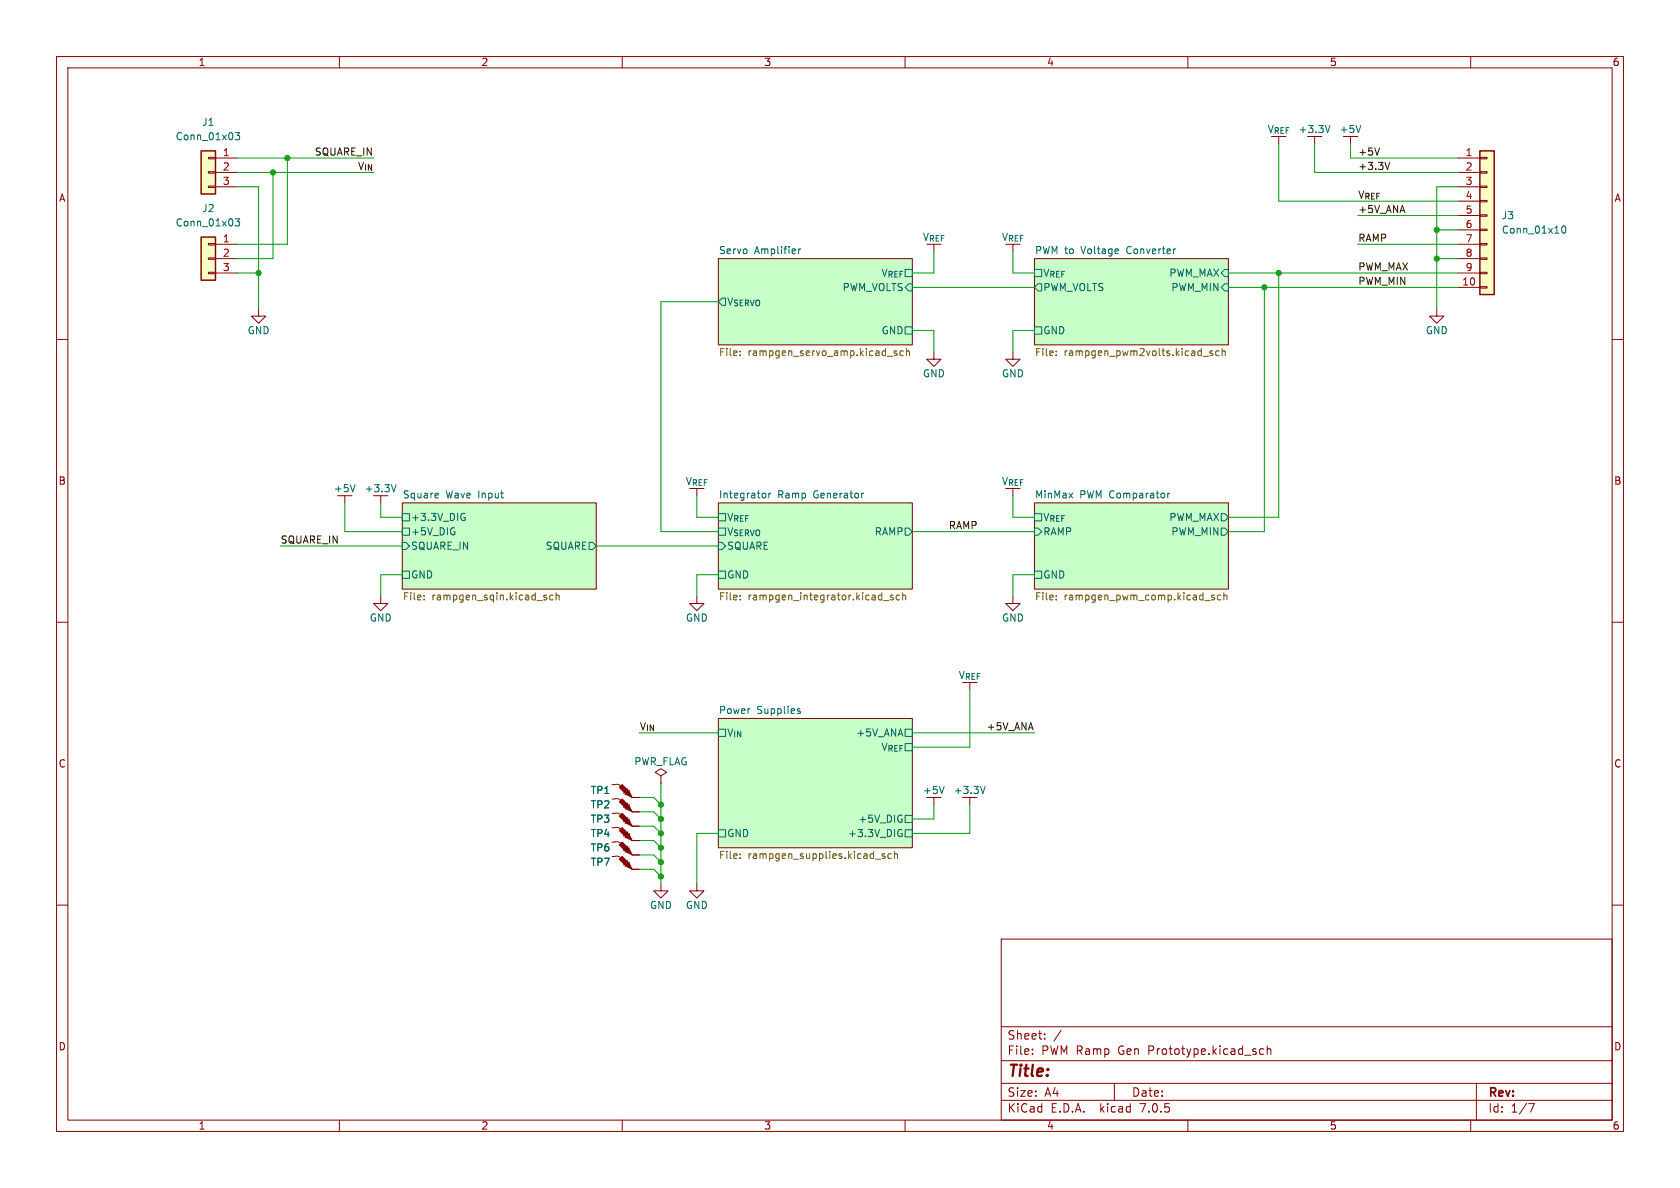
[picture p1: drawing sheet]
<svg xmlns="http://www.w3.org/2000/svg" width="297mm" height="210mm" viewBox="0 0 297 210" stroke-linecap="round" stroke-linejoin="round" font-family="sans-serif">
<path d="M0 0h297v210h-297z" fill="#fff" stroke="#fff" stroke-width=".18"/>
<g fill="none" stroke="#840000" stroke-width=".18">
<path d="M10 10h277v190h-277zM12 12h273v186h-273zM60 10v2M110 10v2M160 10v2M210 10v2M260 10v2M10 60h2M127 45.7h34.3v15.3h-34.3zM182.9 45.7h34.3v15.3h-34.3zM285 60h2M71.1 88.9h34.3v15.2h-34.3z"/>
<path d="M127 88.9h34.3v15.2h-34.3zM182.9 88.9h34.3v15.2h-34.3zM10 110h2M285 110h2M127 127h34.3v22.9h-34.3zM10 160h2M285 160h2M177 166h108v32h-108zM60 198v2M110 198v2M160 198v2M177 194.5h108"/>
<path d="M177 191.5h108M177 187.5h108M177 181.5h108M182.5 186.3v.1M182.5 185.5v.1M184.7 183.6v.1M184.7 182.8v.1M187.6 182.1l-1.3 2M197 191.5v3M210 198v2M223.4 185.5l-.4-.1-.3 .3v.4l.1 .2h.6M224 185.5l.2-.1 .4 .1 .1 .9"/>
<path d="M224 184.9v1.5M260 198v2M261 191.5v6.5M270.2 195.1h1l-.6 1.5"/>
</g>
<g fill="#c8ffc8" stroke="#c8ffc8" stroke-width=".18">
<path d="M127 88.9h34.3v15.2h-34.3z"/>
<path d="M127 127h34.3v22.9h-34.3z"/>
<path d="M71.1 88.9h34.3v15.2h-34.3z"/>
<path d="M127 45.7h34.3v15.3h-34.3z"/>
<path d="M182.9 88.9h34.3v15.2h-34.3z"/>
<path d="M182.9 45.7h34.3v15.3h-34.3z"/>
</g>
<g fill="none" stroke="#006464" stroke-width=".18">
<path d="M127.6 52.7h.7v1.3h-.7l-.6-.7zM141.2 44v.8M141.6 44l-.4 .2M160 57.8h1.3v1.3h-1.3zM160.7 50.2h.6v1.2h-.6l-.7-.6zM182.9 47.6h1.2v1.3h-1.2zM182.9 57.8h1.2v1.3h-1.2zM183.5 50.2h.6v1.2h-.6l-.6-.6zM197.6 44l.1 .3-.6 .1M197.7 44.8h-.1M207.8 44l-.2 .1M215.9 50.8l.6-.6h.7v1.2h-.7z"/>
<path d="M216.5 47.6h.7v1.3h-.7l-.6-.6zM71.1 90.8h1.3v1.3h-1.3zM71.1 93.3h1.3v1.3h-1.3zM71.1 95.9h.7l.6 .6-.6 .7h-.7zM77.3 87.2l.2 .3-.6 .1M77.4 88h-.1M80.2 94h.2v.5M81.7 90.8h.5M82 91.5h.2v.4l-.2 .1h-.3M104.1 95.9h.7l.6 .6-.6 .7h-.7zM127 95.9h.6l.7 .6-.7 .7h-.6zM127 93.3h1.3v1.3h-1.3z"/>
<path d="M127 90.8h1.3v1.3h-1.3zM135.1 87.2l.3 .2v.4l-.3 .2M135.9 87.2v.8M136.3 87.2l-.4 .2M152.7 87.2l-.4 .2M160 93.3h.7l.6 .7-.6 .6h-.7zM182.9 93.3h.6l.6 .7-.6 .6h-.6zM182.9 90.8h1.2v1.3h-1.2zM206.4 87.2v.8M206.8 87.2l-.4 .2M215.9 90.8h.6l.7 .6-.7 .7h-.6zM215.9 93.3h.6l.7 .7-.7 .6h-.6z"/>
<path d="M71.1 101h1.3v1.2h-1.3zM127 101h1.3v1.2h-1.3zM182.9 101h1.2v1.2h-1.2zM127 128.9h1.3v1.3h-1.3zM141 125.6l.4 .2 .1 .1-.2 .2h-.4M141 125.3h.4M160 128.9h1.3v1.3h-1.3zM127 146.7h1.3v1.3h-1.3zM159.1 146.6l.3 .1M159.2 147.4h.3v.4l-.4 .1M160 146.7h1.3v1.3h-1.3zM160 144.1h1.3v1.3h-1.3z"/>
</g>
<g fill="none" stroke="#725600" stroke-width=".18">
<path d="M130.8 62.1v.1M130.8 62.7v.2M156.9 63h.9M158.5 62.1l-.3-.1-.1 .2v.2l.4 .1v.3h-.4M159.7 62.1l-.4-.1-.2 .3 .1 .5h.5M160.2 62.1l.2-.1 .3 .1 .1 .8M160.2 61.6v1.3M186.7 62.1v.1M186.7 62.7v.2M212.7 63h.9M214.4 62.1l-.3-.1-.2 .2v.2l.5 .1v.3h-.5M215.5 62.1l-.3-.1-.3 .3 .1 .5h.5"/>
<path d="M216.1 62.1l.1-.1 .3 .1 .1 .8M216.1 61.6v1.3M75 105.9v.1M75 105.3v.1M96.3 105.6l.3 .1 .1 .2-.2 .1h-.2M96.3 105.2l.3 .1M97.8 105.3l-.4-.1-.2 .2 .1 .6h.5M98.3 105.3l.2-.1 .3 .1 .1 .7M98.3 104.8v1.2M130.8 105.9v.1M130.8 105.3v.1M156.2 106.2h1"/>
<path d="M157.9 105.3l-.3-.1-.2 .2 .1 .2 .4 .1v.3h-.5M159 105.3l-.3-.1-.3 .2 .1 .6h.5M159.6 105.3l.2-.1 .3 .1v.7M159.6 104.8v1.2M186.7 105.9v.1M186.7 105.3v.1M213 106.2h.9M214.7 105.3l-.3-.1-.2 .2v.2l.5 .1v.3h-.5M215.8 105.3l-.3-.1-.3 .2 .1 .6h.5M216.4 105.3l.1-.1 .3 .1 .1 .7M216.4 104.8v1.2M130.8 151v.1"/>
<path d="M130.8 151.6v.2M154.7 151.9h1M156.4 151l-.3-.1-.2 .2 .1 .2 .4 .1v.3h-.5M157.6 151l-.4-.1-.2 .3 .1 .5h.5M158.1 151l.2-.1 .3 .1 .1 .8M158.1 150.5v1.3"/>
</g>
<g fill="#840000">
<path d="M110.7 145.5l.6-.5 .5 1.1z"/>
<path d="M109.5 144.3l.5-.5 1.3 1.2-.6 .5z"/>
</g>
<path d="M111 144.5l-.8 .8M111.3 144.8l-.8 .7" fill="none" stroke="#480000" stroke-width=".18"/>
<path d="M108.2 143.8a1.83 1.83 0 0 1 1.5 .2M109.5 144.3l.5-.5 1.3 1.2-.6 .5zM110.7 145.5l.6-.5 .5 1.1zM111.8 146.1h1.2" fill="none" stroke="#840000" stroke-width=".18"/>
<g fill="#840000">
<path d="M110.7 140.5l.6-.5 .5 1z"/>
<path d="M109.5 139.2l.5-.5 1.3 1.3-.6 .5z"/>
</g>
<path d="M111 139.4l-.8 .8M111.3 139.7l-.8 .8" fill="none" stroke="#480000" stroke-width=".18"/>
<g fill="none" stroke="#840000" stroke-width=".18">
<path d="M45.7 54.6v1.3h-1.3l1.3 1.3 1.3-1.3h-1.3M165.1 43.2v1.3M179.1 43.2v1.3M165.1 62.2v1.3h-1.3l1.3 1.3 1.3-1.3h-1.3M179.1 62.2v1.3h1.2l-1.2 1.3-1.3-1.3h1.3M67.3 105.4v1.3h1.3l-1.3 1.3-1.3-1.3h1.3M123.2 105.4v1.3h1.3l-1.3 1.3-1.3-1.3h1.3M179.1 105.4v1.3h1.2l-1.2 1.3-1.3-1.3h1.3M108.2 138.7a1.83 1.83 0 0 1 1.5 .2M109.5 139.2l.5-.5 1.3 1.3-.6 .5zM116.8 137.2l1.1-.7-1.1-.6-1 .6 1 .7v1.2M116.8 138.4h.1"/>
<path d="M171.4 120.7v1.2M110.7 140.5l.6-.5 .5 1zM111.8 141h1.2M116.8 156.2v1.3h-1.2l1.2 1.3 1.3-1.3h-1.3M171.4 141v1.2"/>
</g>
<path d="M174.2 139l-.5 1.3" fill="none" stroke="#006464" stroke-width=".18"/>
<g fill="#840000">
<path d="M110.7 143l.6-.5 .5 1z"/>
<path d="M109.5 141.7l.5-.5 1.3 1.3-.6 .5z"/>
</g>
<path d="M111 142l-.8 .7M111.3 142.2l-.8 .8" fill="none" stroke="#480000" stroke-width=".18"/>
<path d="M108.2 141.2a1.83 1.83 0 0 1 1.5 .3M109.5 141.7l.5-.5 1.3 1.3-.6 .5zM110.7 143l.6-.5 .5 1zM111.8 143.5h1.2M123.2 156.2v1.3h1.3l-1.3 1.3-1.3-1.3h1.3" fill="none" stroke="#840000" stroke-width=".18"/>
<g fill="#840000">
<path d="M110.7 148.1l.6-.5 .5 1z"/>
<path d="M109.5 146.8l.5-.5 1.3 1.3-.6 .5z"/>
</g>
<path d="M111 147.1l-.8 .7M111.3 147.3l-.8 .8" fill="none" stroke="#480000" stroke-width=".18"/>
<path d="M108.2 146.3a1.83 1.83 0 0 1 1.5 .2v.1M109.5 146.8l.5-.5 1.3 1.3-.6 .5zM110.7 148.1l.6-.5 .5 1zM111.8 148.6h1.2" fill="none" stroke="#840000" stroke-width=".18"/>
<g fill="#840000">
<path d="M110.7 153.2l.6-.5 .5 1z"/>
<path d="M109.5 151.9l.5-.5 1.3 1.3-.6 .5z"/>
</g>
<path d="M111 152.1l-.8 .8M111.3 152.4l-.8 .8" fill="none" stroke="#480000" stroke-width=".18"/>
<path d="M108.2 151.4a1.83 1.83 0 0 1 1.5 .2M109.5 151.9l.5-.5 1.3 1.3-.6 .5zM110.7 153.2l.6-.5 .5 1zM111.8 153.7h1.2" fill="none" stroke="#840000" stroke-width=".18"/>
<g fill="#840000">
<path d="M110.7 150.6l.6-.5 .5 1z"/>
<path d="M109.5 149.4l.5-.6 1.3 1.3-.6 .5z"/>
</g>
<path d="M111 149.6l-.8 .8M111.3 149.9l-.8 .7" fill="none" stroke="#480000" stroke-width=".18"/>
<g fill="none" stroke="#840000" stroke-width=".18">
<path d="M36.8 32.9h1.3v.2h-1.3zM36.8 30.4h1.3v.2h-1.3zM36.8 27.8h1.3v.3h-1.3zM38.1 27.9h3.8M38.1 30.5h3.8M38.1 33h3.8M226.1 24.1v1.3M232.4 24.1v1.3M238.8 24.1v1.3M257.8 27.9h3.8M257.8 30.5h3.8M257.8 33h3.8"/>
<path d="M257.8 35.6h3.8M257.8 38.1h3.8M261.6 38h1.3v.2h-1.3zM261.6 35.4h1.3v.3h-1.3zM261.6 32.9h1.3v.2h-1.3zM261.6 30.4h1.3v.2h-1.3zM261.6 27.8h1.3v.3h-1.3zM36.8 48.1h1.3v.3h-1.3zM36.8 45.6h1.3v.2h-1.3zM36.8 43.1h1.3v.2h-1.3zM38.1 43.2h3.8M38.1 45.7h3.8"/>
<path d="M38.1 48.3h3.8M254 54.6v1.3h1.3l-1.3 1.3-1.3-1.3h1.3M257.8 43.2h3.8M257.8 45.7h3.8M257.8 48.3h3.8M257.8 50.8h3.8M257.8 40.6h3.8M261.6 50.7h1.3v.2h-1.3zM261.6 48.1h1.3v.3h-1.3zM261.6 45.6h1.3v.2h-1.3zM261.6 43.1h1.3v.2h-1.3zM261.6 40.5h1.3v.3h-1.3z"/>
<path d="M61 87.6v1.3M67.3 87.6v1.3M123.2 86.4v1.2M179.1 86.4v1.2M108.2 148.8a1.83 1.83 0 0 1 1.5 .3M109.5 149.4l.5-.6 1.3 1.3-.6 .5zM110.7 150.6l.6-.5 .5 1zM111.8 151.1h1.2M111.8 143.5h1.2M111.8 148.6h1.2M111.8 153.7h1.2M111.8 146.1h1.2"/>
<path d="M111.8 141h1.2M165.1 141v1.2"/>
</g>
<path d="M41.6 23.4h.8l-.5 .5 .4 .1v.6l-.2 .1-.5-.1M41.6 38.7h.8l-.5 .5 .4 .1v.5l-.2 .1-.5-.1M235.1 22.2l-.4 1.2M240.6 22.2l-.4 1.2M276.2 40.1l.2-.2a.68 .68 0 0 1 .4 .7 .68 .68 0 0 1-.4 .6l-.2-.1-.1-.4zM62.8 85.7l-.4 1.2M70 85.7l-.4 1.2M166.9 139l-.4 1.3" fill="none" stroke="#006464" stroke-width=".18"/>
<g fill="#ffffc2" stroke="#ffffc2" stroke-width=".18">
<path d="M35.6 26.7h2.5v7.6h-2.5z"/>
<path d="M35.6 41.9h2.5v7.6h-2.5z"/>
<path d="M261.6 26.7h2.6v25.4h-2.6z"/>
</g>
<path d="M35.6 26.7h2.5v7.6h-2.5zM261.6 26.7h2.6v25.4h-2.6zM35.6 41.9h2.5v7.6h-2.5z" fill="none" stroke="#840000" stroke-width=".25"/>
<path d="M243.9 26.2l-.4 1.2M245.7 28.7l-.4 1.3" fill="none" stroke="#0f0f0f" stroke-width=".18"/>
<g fill="none" stroke="#009600" stroke-width=".18">
<path d="M41.9 33h3.8v21.6M41.9 27.9h24.1M41.9 30.5h24.1M48.3 30.5v15.2h-6.4M50.8 27.9v15.3h-8.9M226.1 25.4v10.2h31.7M232.4 25.4v5.1h25.4M238.8 25.4v2.5h19M240 38.1h17.8M257.8 33h-3.8v21.6M41.9 48.3h3.8M127 53.3h-10.2v40.7h10.2"/>
<path d="M161.3 58.4h3.8v3.8M161.3 50.8h21.6M165.1 44.5v3.8h-3.8M179.1 44.5v3.8h3.8M182.9 58.4h-3.8v3.8M217.2 48.3h40.6M217.2 50.8h40.6M223.5 50.8v43.2h-6.3M226.1 48.3v43.1h-8.9M240 43.2h17.8M254 45.7h3.8M254 40.6h3.8"/>
<path d="M49.5 96.5h21.6M61 88.9v5.1h10.1M67.3 88.9v2.5h3.8M105.4 96.5h21.6M123.2 87.6v3.8h3.8M161.3 94h21.6M179.1 87.6v3.8h3.8M71.1 101.6h-3.8v3.8M127 101.6h-3.8v3.8M182.9 101.6h-3.8v3.8M113 129.5h14M116.8 138.4v17.8"/>
<path d="M161.3 129.5h21.6M171.4 121.9v10.2h-10.1M113 153.7h2.6l1.2 1.2M113 151.1h2.6l1.2 1.3M113 148.6h2.6l1.2 1.3M113 146.1h2.6l1.2 1.2M113 141h2.6l1.2 1.2M113 143.5h2.6l1.2 1.3M127 147.3h-3.8v8.9M165.1 142.2v2.6h-3.8M171.4 142.2v5.1h-10.1"/>
</g>
<g fill="#009600" stroke="#009600" stroke-width=".18">
<circle cx="45.7" cy="48.3" r=".46"/>
<circle cx="48.3" cy="30.5" r=".46"/>
<circle cx="50.8" cy="27.9" r=".46"/>
<circle cx="226.1" cy="48.3" r=".46"/>
<circle cx="223.5" cy="50.8" r=".46"/>
<circle cx="254" cy="40.6" r=".46"/>
<circle cx="254" cy="45.7" r=".46"/>
<circle cx="116.8" cy="152.4" r=".46"/>
<circle cx="116.8" cy="154.9" r=".46"/>
<circle cx="116.8" cy="149.9" r=".46"/>
<circle cx="116.8" cy="142.2" r=".46"/>
<circle cx="116.8" cy="144.8" r=".46"/>
<circle cx="116.8" cy="147.3" r=".46"/>
</g>
<text font-size="2.8" fill="#840000" x="178" y="190.8">Title:</text>
<g font-size="2.1" fill="#840000">
<text x="178" y="183.9">Sheet:</text>
<text x="178" y="186.6">File:</text>
<text x="184" y="186.6">PWM Ramp</text>
<text x="197.6" y="186.6">Gen Prototype.kicad_sch</text>
<text x="178" y="196.8">KiCad</text>
<text x="178" y="194">Size:</text>
<text x="184.6" y="194">A4</text>
<text x="185.7" y="196.8">E.D.A.</text>
<text x="194.4" y="196.8">kicad</text>
<text x="200" y="194">Date:</text>
<text x="201.5" y="196.8">7.0.5</text>
<text x="263" y="194.2">Rev:</text>
<text x="263" y="196.8">Id:</text>
<text x="267" y="196.8">1/7</text>
</g>
<g font-size="1.8" fill="#840000">
<text x="35" y="11.8">1</text>
<text x="85" y="11.8">2</text>
<text x="135" y="11.8">3</text>
<text x="185" y="11.8">4</text>
<text x="235" y="11.8">5</text>
<text x="285" y="11.8">6</text>
<text x="10.4" y="35.8">A</text>
<text x="285.4" y="35.8">A</text>
<text x="10.3" y="85.8">B</text>
<text x="285.3" y="85.8">B</text>
<text x="10.3" y="135.8">C</text>
<text x="285.3" y="135.8">C</text>
<text x="10.3" y="185.8">D</text>
<text x="285.3" y="185.8">D</text>
<text x="35" y="199.8">1</text>
<text x="85" y="199.8">2</text>
<text x="135" y="199.8">3</text>
<text x="185" y="199.8">4</text>
<text x="235" y="199.8">5</text>
<text x="285" y="199.8">6</text>
</g>
<g font-size="1.8" fill="#006464">
<text x="35.7" y="22.4">J1</text>
<text x="224" y="23.7">V_{REF}</text>
<text x="229.5" y="23.7">+3.3V</text>
<text x="236.8" y="23.7">+5V</text>
<text x="31" y="25">Conn_01x03</text>
<text x="31" y="40.2">Conn_01x03</text>
<text x="35.7" y="37.7">J2</text>
<text x="265.4" y="38.9">J3</text>
<text x="265.4" y="41.5">Conn_01x10</text>
<text x="127" y="45">Servo</text>
<text x="133.3" y="45">Amplifier</text>
<text x="163.1" y="42.7">V_{REF}</text>
<text x="177" y="42.7">V_{REF}</text>
<text x="182.9" y="45">PWM to</text>
<text x="191.1" y="45">Voltage</text>
<text x="199.2" y="45">Converter</text>
<text x="148.9" y="51.6">PWM_VOLTS</text>
<text x="155.8" y="49.1">V_{REF}</text>
<text x="184.3" y="49.1">V_{REF}</text>
<text x="184.3" y="51.6">PWM_VOLTS</text>
<text x="206.7" y="49.1">PWM_MAX</text>
<text x="207.1" y="51.6">PWM_MIN</text>
<text x="43.7" y="59.2">GND</text>
<text x="128.5" y="54.2">V_{SERVO}</text>
<text x="155.8" y="59.2">GND</text>
<text x="184.3" y="59.2">GND</text>
<text x="252" y="59.2">GND</text>
<text x="163.1" y="66.9">GND</text>
<text x="177.1" y="66.9">GND</text>
<text x="59" y="87.2">+5V</text>
<text x="64.4" y="87.2">+3.3V</text>
<text x="71.1" y="88.2">Square</text>
<text x="78.7" y="88.2">Wave Input</text>
<text x="121.2" y="85.9">V_{REF}</text>
<text x="127" y="88.2">Integrator</text>
<text x="137.4" y="88.2">Ramp</text>
<text x="143.8" y="88.2">Generator</text>
<text x="177" y="85.9">V_{REF}</text>
<text x="182.9" y="88.2">MinMax</text>
<text x="190.8" y="88.2">PWM Comparator</text>
<text x="72.6" y="92.3">+3.3V_DIG</text>
<text x="72.6" y="94.8">+5V_DIG</text>
<text x="128.5" y="94.8">V_{SERVO}</text>
<text x="128.5" y="92.3">V_{REF}</text>
<text x="154.6" y="94.8">RAMP</text>
<text x="184.3" y="94.8">RAMP</text>
<text x="184.3" y="92.3">V_{REF}</text>
<text x="206.7" y="92.3">PWM_MAX</text>
<text x="207.1" y="94.8">PWM_MIN</text>
<text x="72.6" y="97.3">SQUARE_IN</text>
<text x="96.4" y="97.3">SQUARE</text>
<text x="128.5" y="97.3">SQUARE</text>
<text x="72.6" y="102.4">GND</text>
<text x="128.5" y="102.4">GND</text>
<text x="184.3" y="102.4">GND</text>
<text x="65.3" y="110">GND</text>
<text x="121.2" y="110">GND</text>
<text x="177.1" y="110">GND</text>
<text x="169.4" y="120.2">V_{REF}</text>
<text x="127" y="126.3">Power</text>
<text x="128.5" y="130.4">V_{IN}</text>
<text x="133.7" y="126.3">Supplies</text>
<text x="151.4" y="130.4">+5V_ANA</text>
<text x="112.1" y="135.4">PWR_FLAG</text>
<text x="155.8" y="132.9">V_{REF}</text>
<text x="104.4" y="140.5">TP1</text>
<text x="104.4" y="143.1">TP2</text>
<text x="163.1" y="140.5">+5V</text>
<text x="168.5" y="140.5">+3.3V</text>
<text x="104.4" y="145.6">TP3</text>
<text x="104.4" y="148.1">TP4</text>
<text x="128.5" y="148.1">GND</text>
<text x="149.9" y="148.1">+3.3V_DIG</text>
<text x="151.7" y="145.6">+5V_DIG</text>
<text x="104.4" y="153.2">TP7</text>
<text x="104.4" y="150.7">TP6</text>
<text x="114.8" y="160.8">GND</text>
<text x="121.2" y="160.8">GND</text>
</g>
<g font-size="1.8" fill="#a90000">
<text x="39.3" y="27.7">1</text>
<text x="259" y="27.7">1</text>
<text x="39.3" y="30.2">2</text>
<text x="39.3" y="32.8">3</text>
<text x="259" y="30.2">2</text>
<text x="259" y="32.8">3</text>
<text x="259" y="35.3">4</text>
<text x="259" y="37.8">5</text>
<text x="259" y="40.4">6</text>
<text x="39.3" y="42.9">1</text>
<text x="39.3" y="45.5">2</text>
<text x="259" y="42.9">7</text>
<text x="259" y="45.5">8</text>
<text x="39.3" y="48">3</text>
<text x="258.4" y="50.5">10</text>
<text x="259" y="48">9</text>
</g>
<g font-size="1.8" fill="#0f0f0f">
<text x="55.6" y="27.6">SQUARE_IN</text>
<text x="240" y="27.6">+5V</text>
<text x="63.2" y="30.1">V_{IN}</text>
<text x="240" y="35.2">V_{REF}</text>
<text x="240" y="30.1">+3.3V</text>
<text x="240" y="37.8">+5V_ANA</text>
<text x="240" y="47.9">PWM_MAX</text>
<text x="240" y="42.8">RAMP</text>
<text x="240" y="50.5">PWM_MIN</text>
<text x="167.6" y="93.6">RAMP</text>
<text x="49.5" y="96.2">SQUARE_IN</text>
<text x="113" y="129.2">V_{IN}</text>
<text x="174.4" y="129.2">+5V_ANA</text>
</g>
<g font-size="1.8" fill="#725600">
<text x="127" y="63.2">File:</text>
<text x="132.1" y="63.2">rampgen_servo_amp.kicad_sch</text>
<text x="182.9" y="63.2">File:</text>
<text x="188" y="63.2">rampgen_pwm2volts.kicad_sch</text>
<text x="71.1" y="106.4">File:</text>
<text x="76.3" y="106.4">rampgen_sqin.kicad_sch</text>
<text x="127" y="106.4">File:</text>
<text x="132.1" y="106.4">rampgen_integrator.kicad_sch</text>
<text x="182.9" y="106.4">File:</text>
<text x="188" y="106.4">rampgen_pwm_comp.kicad_sch</text>
<text x="127" y="152.1">File:</text>
<text x="132.1" y="152.1">rampgen_supplies.kicad_sch</text>
</g>
</svg>
